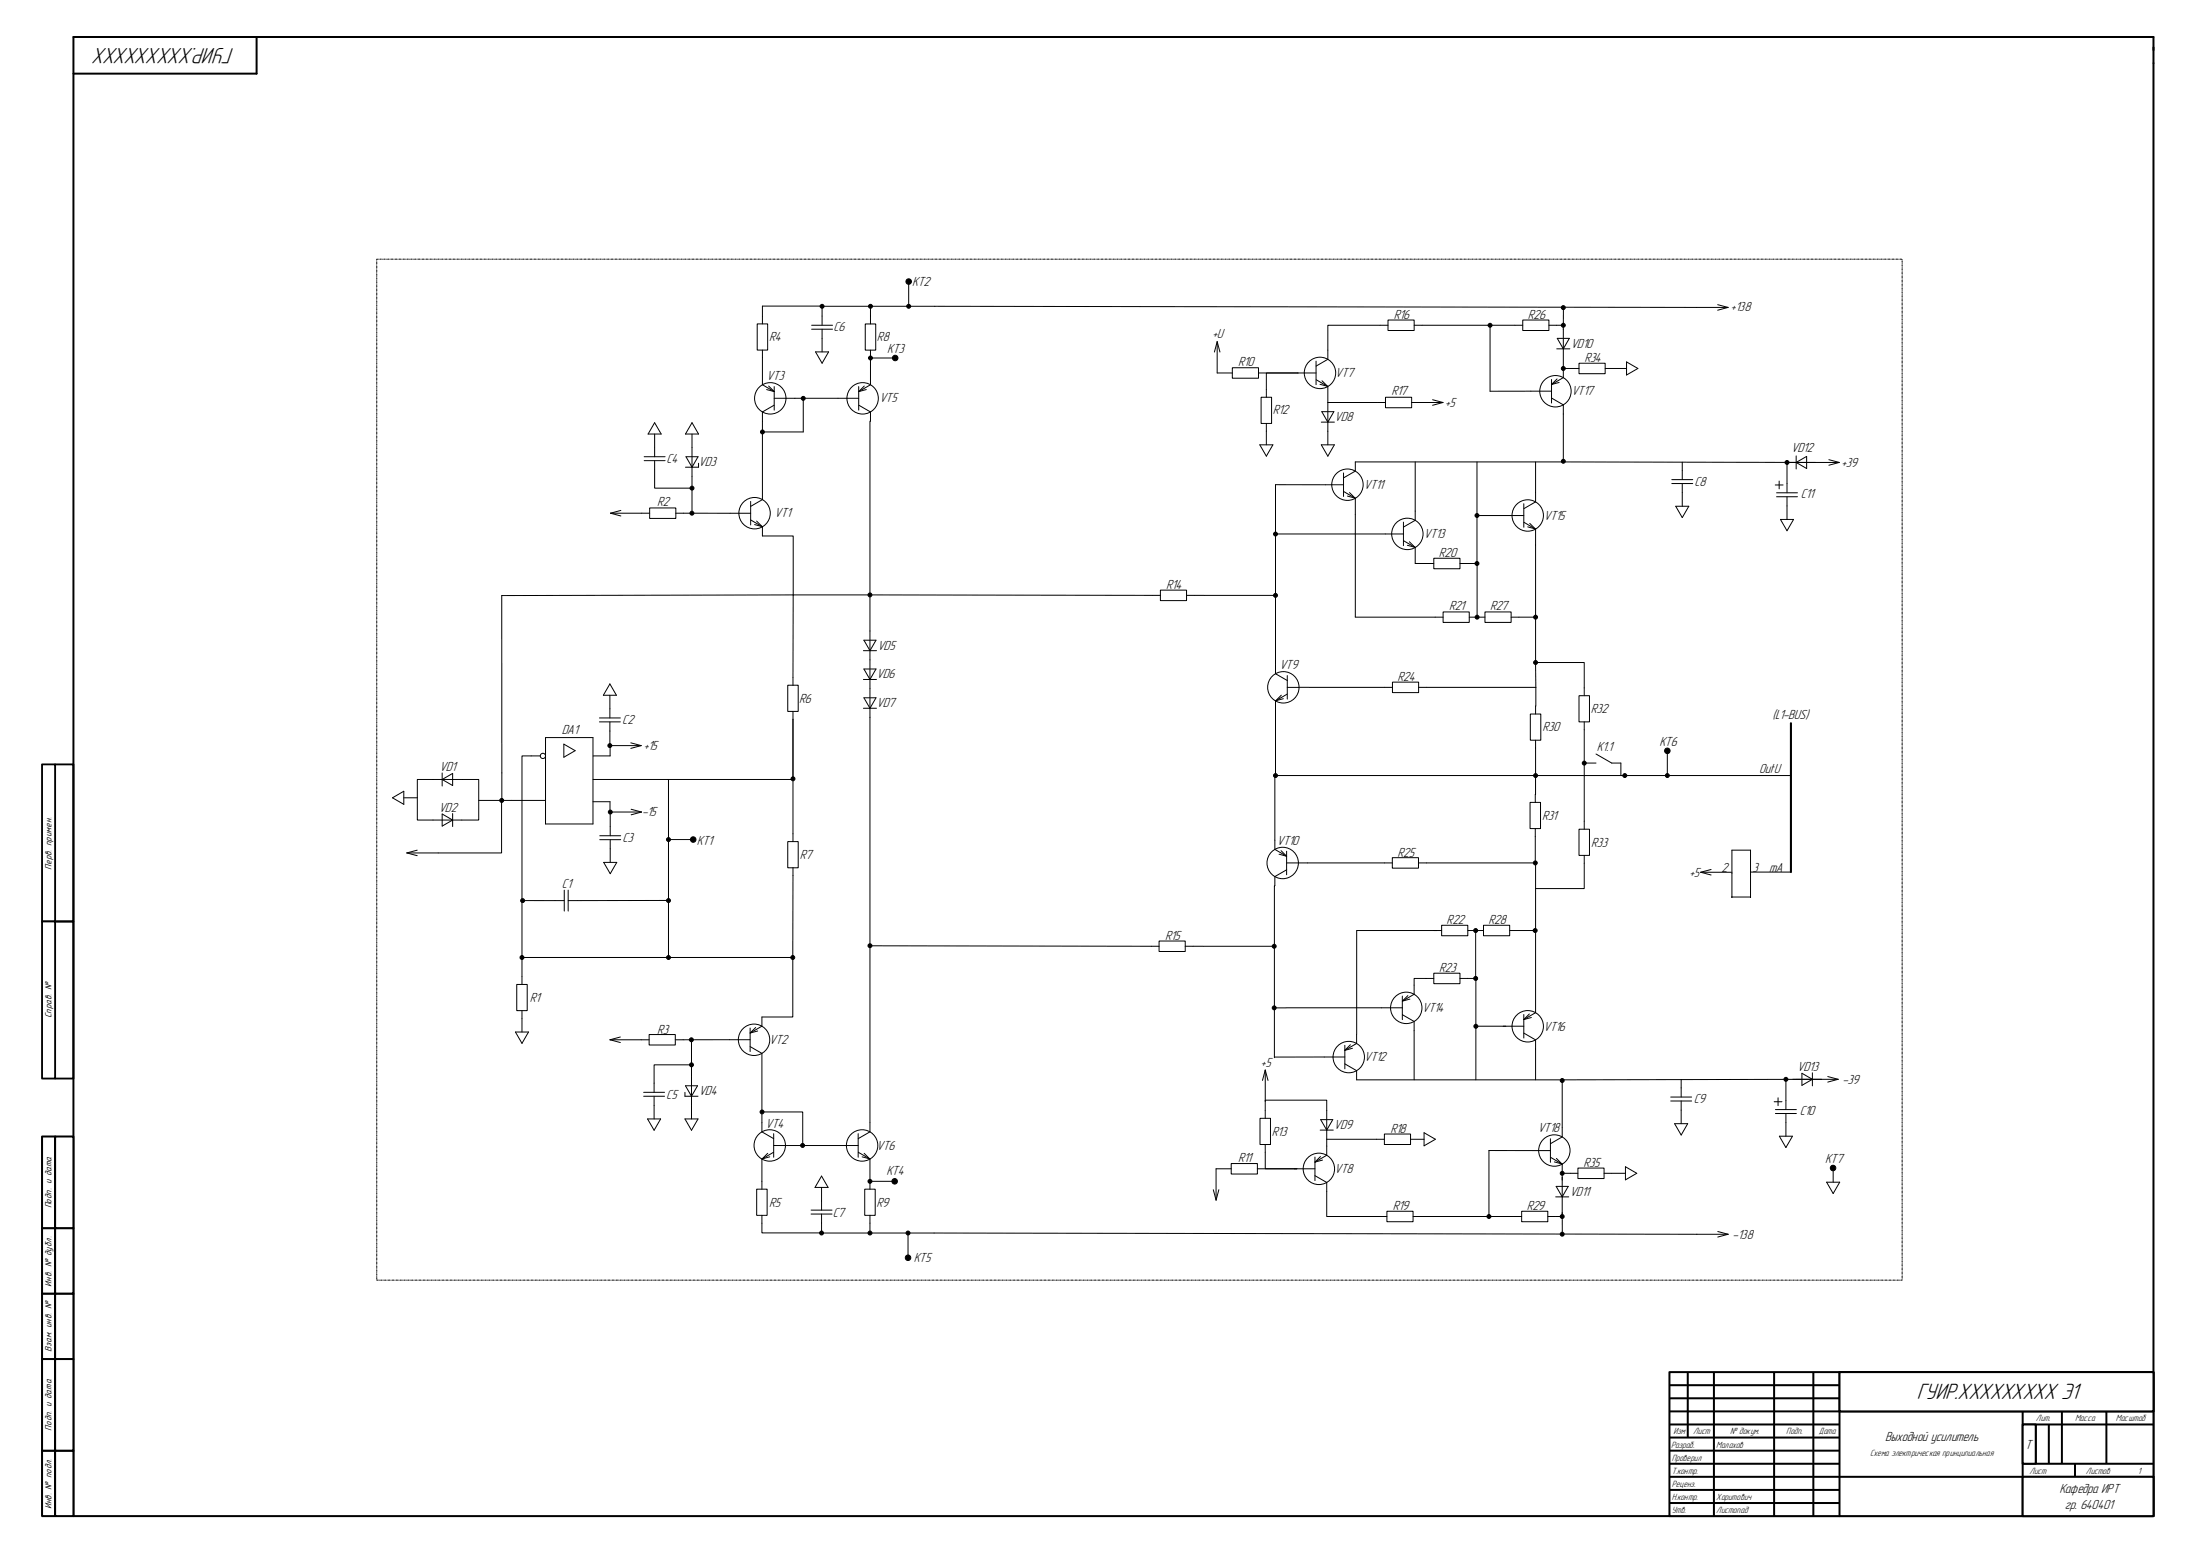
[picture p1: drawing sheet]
<svg xmlns="http://www.w3.org/2000/svg" width="841mm" height="594mm" viewBox="0 0 841 594" stroke-linecap="round" stroke-linejoin="round" font-family="sans-serif">
<path d="M144 99h583v390h-583z" fill="none" stroke="#000" stroke-width=".38" stroke-dasharray=".6 .4 0 .4"/>
<path d="M28.1 14.1h795v565h-795z" fill="none" stroke="#000" stroke-width=".76"/>
<path d="M638.1 524.1h185v55h-185z" fill-rule="evenodd" fill="#fff"/>
<path d="M638.1 524.1h185v55h-185zM703.1 524.1v55M703.1 539.1h120M773.1 539.1v40M703.2 564.1h119.9" fill="none" stroke="#000" stroke-width=".76"/>
<g fill="none" stroke="#000" stroke-width=".76" stroke-linecap="butt">
<path d="M638.1 529.1h65M638.1 534.1h65M638.1 539.1h65M645.1 524.1v25M655.1 524.1v55M678.1 524.1v55M693.1 524.1v55M788.1 539.1v20M805.1 539.1v20M638.1 544.1h65M638.1 559.1h65M638.1 549.1h65"/>
<path d="M638.1 554.1h65M773.1 544.1h50M773.1 559.1h50M778.1 544.1v15M783.1 544.1v15M793.1 559.1v5M638.1 564.1h65M638.1 569.1h65M638.1 574.1h65"/>
</g>
<path d="M773.1 544.1h5v15h-5z" fill-rule="evenodd" fill="#fff"/>
<path d="M773.1 544.1h5v15h-5z" fill="none" stroke="#000" stroke-width=".76"/>
<path d="M773.1 564.1h50v15h-50z" fill-rule="evenodd" fill="#fff"/>
<path d="M773.1 564.1h50v15h-50z" fill="none" stroke="#000" stroke-width=".76"/>
<path d="M703.1 524.1h120v15h-120z" fill-rule="evenodd" fill="#fff"/>
<path d="M703.1 524.1h120v15h-120z" fill="none" stroke="#000" stroke-width=".76"/>
<path d="M16.1 554.1h5v25h-5z" fill-rule="evenodd" fill="#fff"/>
<path d="M16.1 554.1h5v25h-5z" fill="none" stroke="#000" stroke-width=".76"/>
<path d="M21.1 554.1h7v25h-7z" fill-rule="evenodd" fill="#fff"/>
<path d="M21.1 554.1h7v25h-7z" fill="none" stroke="#000" stroke-width=".76"/>
<path d="M16.1 519.1h5v35h-5z" fill-rule="evenodd" fill="#fff"/>
<path d="M16.1 519.1h5v35h-5z" fill="none" stroke="#000" stroke-width=".76"/>
<path d="M21.1 519.1h7v35h-7z" fill-rule="evenodd" fill="#fff"/>
<path d="M21.1 519.1h7v35h-7z" fill="none" stroke="#000" stroke-width=".76"/>
<path d="M16.1 494.1h5v25h-5z" fill-rule="evenodd" fill="#fff"/>
<path d="M16.1 494.1h5v25h-5z" fill="none" stroke="#000" stroke-width=".76"/>
<path d="M21.1 494.1h7v25h-7z" fill-rule="evenodd" fill="#fff"/>
<path d="M21.1 494.1h7v25h-7z" fill="none" stroke="#000" stroke-width=".76"/>
<path d="M16.1 469.1h5v25h-5z" fill-rule="evenodd" fill="#fff"/>
<path d="M16.1 469.1h5v25h-5z" fill="none" stroke="#000" stroke-width=".76"/>
<path d="M21.1 469.1h7v25h-7z" fill-rule="evenodd" fill="#fff"/>
<path d="M21.1 469.1h7v25h-7z" fill="none" stroke="#000" stroke-width=".76"/>
<path d="M16.1 434.1h5v35h-5z" fill-rule="evenodd" fill="#fff"/>
<path d="M16.1 434.1h5v35h-5z" fill="none" stroke="#000" stroke-width=".76"/>
<path d="M21.1 434.1h7v35h-7z" fill-rule="evenodd" fill="#fff"/>
<path d="M21.1 434.1h7v35h-7z" fill="none" stroke="#000" stroke-width=".76"/>
<path d="M16.1 292h5v60h-5z" fill-rule="evenodd" fill="#fff"/>
<path d="M16.1 292h5v60h-5z" fill="none" stroke="#000" stroke-width=".71"/>
<path d="M16.1 352h5v60h-5z" fill-rule="evenodd" fill="#fff"/>
<path d="M21.1 292h7v60h-7h7v60h-7M16.1 352h5v60h-5z" fill="none" stroke="#000" stroke-width=".71"/>
<path d="M98.1 14.1v14h-70" fill="none" stroke="#000" stroke-width=".76"/>
<g fill="none" stroke="#000" stroke-width=".38">
<path d="M314.2 117h18.5v6.8M314.2 116.9h-22.8v6.8M314.2 116.9v7.3M332.8 117l327.7 .4M347.3 107.5v9.5M597.5 117.4v26.9l-4.4 2.5M656.5 116.4l3.9 1M660.5 117.4l-4 1.1M289.4 123.7h4v10h-4zM291.4 133.7v13.3l4.4 2.6M310.2 125.8h8M310.2 124.2h8"/>
<path d="M311.7 134.4h5l-2.5 4.4zM314.2 125.8v8.6M330.7 123.7h4v10h-4zM332.7 133.7v13.3l-4.4 2.6M332.7 136.8h9.5M465.2 130.5v12h5.8M465.2 130.5l-1.1 4M465.2 130.5l1.1 4M503 138v8.9M530.5 122.2h10v4h-10zM530.5 124.2h-23v13.1l-4.5 2.6M540.5 124.2h41.5"/>
<path d="M569.5 124.2v25.3l23.5-.1M582 122.2h10v4h-10zM592 124.2h5.5M595 133.3h5M595.2 129.3h4.6l-2.3 4zM603.5 138.8h10v4h-10zM621.7 138.3l4.3 2.5-4.3 2.4zM293.8 147.5l2.1 2.1-2.9-.8M295.9 154.8l-4.5 2.6v33.4l-4.5 2.6M295.9 152.1h32.3M295.9 147.7v9M307 152.9v12.1h-14.8"/>
<path d="M328.2 154.8l4.5 2.6v3.5h-.2v271.5l-4.5 2.6M328.2 147.7v9M330.3 147.5l-2.1 2.1 2.9-.8M471 140.5h10v4h-10zM481 142.5h22M482 151.7h4v10h-4zM496.1 142.5h-12.1v9.3M503.1 145.1l4.4 2.5v22.3M505.2 157.3h4.6l-2.3 4zM505.3 145.5l2.1 2.1-2.9-.8M507.5 153.8h22M529.5 151.8h10v4h-10z"/>
<path d="M539.5 153.8h12M547.5 152.7l4 1.1M551.5 153.8l-4 1M593 152l4.5 2.6v21.4M593 144.9v9M595.1 144.7l-2.1 2.2 2.9-.8M597.5 140.8h6M613.5 140.8h8.2M246.2 174.5h8M246.2 176h8M250.2 176v10.5h14.3M250.2 161.5l2.5 4.3h-5z"/>
<path d="M250.2 165.8v8.7M262.2 174.5h4.6l-2.3 4zM264.5 165.8v29.5M264.5 161.5l2.5 4.3h-5zM267 177v1.5h-5M481.5 169.9h5l-2.5 4.4zM484 161.7v8.2M505 169.9h5l-2.5 4.4zM505 161.3h5M540.9 176.4v22.3l-4.5 2.6M564.5 176.4v38.9h-6.5M586.9 176.4v15.3l-4.5 2.6"/>
<path d="M643 176.5v6.7M686.5 176.7l4-2.4v4.7zM686.5 174.2v5M691 176.6l-173-.2v3.6l-4.5 2.6M699 175.6l3.9 1M703 176.6l-20 .1v11.5M703 176.6l-4 1.1M233.3 196h15M233.3 196l4 1.1M237.3 195l-4 1M248.3 194h10v4h-10zM258.3 196l28.6 .1"/>
<path d="M286.9 191.5v9M287 198.6l4.4 2.6v3.5h11.8l-.1 57.1M289.2 199l2.1 2.2-2.9-.8M513.5 185.2l-26-.1v72.3l4.5 2.6M513.5 180.7v8.9M513.6 187.8l4.4 2.5v45.4M515.8 188.2l2.1 2.1-2.9-.8M536.4 199.4v9M564.5 196.9h17.9M582.4 192.4v9M582.5 199.5l4.4 2.6v33.7h-9.3M584.7 199.9l2.1 2.1-2.9-.7"/>
<path d="M639 184.7h8M639 183.2h8M640.5 193.4h5l-2.5 4.3zM643 184.7v8.7M678.5 185.3h3M679 188.2h8M679 189.7h8M680 183.8v2.9M680.5 198.4h5l-2.5 4.3zM683 189.7v8.7M487.5 204h48.9M536.5 206.6l4.4 2.5v6.1l7.1 .1"/>
<path d="M538.7 206.9l2.1 2.2-2.9-.8M548 213.3h10v4h-10zM564.5 215.3l.1 20.5M331.7 227.2l-139.9 .3-.1 78.2M333.3 227.2l110.2 .2M443.5 225.4h10v4h-10zM453.5 227.4h34M518 235.8h33.6M551.6 233.8h10v4h-10zM561.6 235.8h6M567.6 233.8h10v4h-10zM586.9 236.5v15.8"/>
<path d="M330 248.5h5M330 259.5h5M330.2 244.5h4.6l-2.3 4zM330.2 255.5h4.6l-2.3 4zM492 258v9M586.9 253.1h18.6v12.7M586.9 253.8l.1 8.8M229.1 274.2h8M229.1 275.7h8M233.1 265.6v8.6M233.1 275.7v9.1h12M233.1 261.2l2.5 4.4h-5z"/>
<path d="M301.1 261.7h4v10h-4zM303.1 274.8v23h-76.5M303.1 271.7v49.8M330 270.5h5M330.2 266.5h4.6l-2.3 4zM489.7 265.5l-2.1 2.2 2.9-.8M491.9 265.2l-4.4 2.5v27.8M532.2 260.6h10v4h-10zM532.2 262.6h-40.2M542.2 262.6h44.8M584.9 272.8h4v10h-4zM587 262.6l-.1 10.2"/>
<path d="M603.5 265.7h4v10h-4zM605.5 275.7v41M159.5 297.8h23.5v15.4h-23.5zM169 295.3v4.9M169 297.8l4-2.4v4.7zM206.5 288.7h-7v87.4M208.5 281.7h18.1v33h-18.1zM215.5 284.3l4.3 2.4-4.3 2.5zM226.7 288.7h6.5M233.2 285.6v3.1M241.1 283.8l4 1M245.1 284.8l-4 1.1"/>
<path d="M255.5 297.8v67.2M487.2 297v27.5l4.5 2.5M487.5 296.2h197M586.9 296.3l-.1 10.2M586.9 282.8v12.7M605.5 291.5h4.5M610 288l6 3.5h3.5v4.7h1.5M637.3 286.7v9.5M150 304.8l4.3-2.6v5zM154.3 304.8h5.2M169 310.9l4 2.3-4 2.4zM173 310.8v5"/>
<path d="M183 305.7h8M208.5 305.7h-16.8v20.1h-36.2l4-1.1M226.6 306.2h6.5v3.2M229.2 319.2h8M241.2 309.1l4 1.1M245.2 310.2h-12v9M245.2 310.2l-4 1M584.8 306.5h4v10h-4zM586.8 316.5v12.8M603.5 316.7h4v10h-4zM155.5 325.8l4 1.1M229.2 320.7h8"/>
<path d="M230.7 329.4h5l-2.5 4.3zM233.2 320.7v8.7M255.5 320.7h9.5M301.1 321.5h4v10h-4zM303.1 331.5l-.1 34.2M488.9 326.3l2.9 .8M489.6 325l2.2 2.1M491.8 332.2l-4.6 2.6-.1 26.7M491.8 329.6h40.4M491.8 325.2v9M532.2 327.6h10v4h-10zM542.1 329.6h43.9"/>
<path d="M586.9 330.4v56.4l-4.4 2.6M605.5 326.7v12.7h-18.6M650 333.2h12M650 333.2l4 1M654 332.1l-4 1.1M661.9 324.7h7.2v18.1h-7.2zM669.1 333.1h15.4M199.5 344h16.2M215.7 340v8M217.2 340v8M255.5 344h-38.3M443 359.5h10v4h-10z"/>
<path d="M518.5 355.4h32.5M518.5 355.5v43.1l-4.4 2.6M551 353.4h10v4h-10zM561 355.4h6M564 355.4v17.6M567 353.4h10v4h-10zM577 355.4h9.9M197.5 376h4v10h-4zM199.5 365.7h56M256.3 365.7h46.7M303 365.7v22.8h-11.8v3.5l-4.4 2.6M332.8 361.3l110.2 .2"/>
<path d="M453 361.5h34M487.1 361.7v42.3M548 371.8h10v4h-10zM548 373.8h-7.5v6l-4.5 2.6M558 373.8h6.1v38.7M197 394.2h5l-2.5 4.4zM199.5 386v8.2M233.1 397.2h15M233.2 397.2l3.9 1M237.1 396.1l-4 1.1M248.1 395.2h10v4h-10zM264.3 397.9v29.5"/>
<path d="M286.7 397.2h-28.6M286.7 392.7v9M286.7 399.8l4.5 2.6v30l4.5 2.6M288.8 392.5l-2.1 2.1 2.9-.8M514 399.3v9M516.1 399.1l-2.1 2.1 2.9-.8M536 385h-48.2M536 387.6l4.5 2.6v22.3M536 380.5v9M538.1 380.3l-2.1 2.1 2.9-.8M564.1 392h18.3M582.4 387.5v9"/>
<path d="M582.4 394.6l4.5 2.6v15.3M584.5 387.3l-2.1 2.1 2.9-.7M246 418.8h8M246 417.3h8M250 418.8v8.6M261.8 417.3v1.5h5M262 414.8h4.6l-2.3 4zM264.3 406.7h-14.3v10.6M483.6 408.7v12M483.6 408.8l1 3.9M483.6 408.7l-1.1 4M514 406.4l4.5 2.6v3.5l172.1-.2"/>
<path d="M514 403.8h-26.9M597.1 413v21.3l-4.5 2.6M638.5 419.1h8M642.5 412.4v6.7M679.6 419.3v3M682.6 412.2v11.6M688.7 410l4 2.3-4 2.3zM692.7 409.8v5M698.6 411.2l3.9 1.1h-17.3M702.5 412.3l-3.9 1M247.5 427.4h5l-2.5 4.4zM261.8 427.4h5l-2.5 4.4z"/>
<path d="M291.2 424.8h15.6v12.8h1.7M295.7 437.6h32.3M295.7 433v9.1M328 433v9.1M481.6 427.2h4v10h-4zM483.6 437.2v9.3h12.1M483.6 427.2v-6.9h23.5v21l-4.5 2.6M504.6 431.7h5M504.8 427.7h4.6l-2.3 4zM507.1 435.2h22M529.1 433.2h10v4h-10zM539.1 435.2h5.2"/>
<path d="M544.3 432.7l4.3 2.5-4.3 2.5zM592.6 439.5h-23.5v25.2M592.6 435v9M638.5 420.6h8M640 429.2h5l-2.5 4.4zM642.5 420.6v8.6M678.1 420.8h3M678.6 423.8h8M678.6 425.3h8M680.1 434h5l-2.5 4.3zM682.6 425.3v8.7M289.2 454.2h4v10h-4z"/>
<path d="M293.4 440.5l-2.1 2.2 2.9-.8M295.6 440.2l-4.4 2.5v11.6M314 449.2l2.5 4.4h-5zM314 453.6v8.6M328.1 440.2l4.4 2.5v11.6M330.3 440.5l2.1 2.2-2.9-.8M330.5 454.2h4v10h-4zM332.5 451.2h9.5M463.7 454.5l1.1 3.9M465.8 454.5l-1 3.9M470.6 444.5h10v4h-10zM470.6 446.5h-5.8v11.9"/>
<path d="M480.6 446.5h22M502.6 449.1l4.5 2.6v13h23M502.6 442v9M504.7 441.8l-2.1 2.1M505.5 443.1l-2.9 .8M592.6 442.1l4.5 2.6v20h-5.5M594.6 457.2h5M594.8 453.2h4.6l-2.3 4zM594.9 442.5l2.1 2.1-2.9-.8M597.1 448.2h6M603.1 446.2h10v4h-10zM613.1 448.2h8.1"/>
<path d="M621.2 445.7l4.4 2.5-4.4 2.5zM698.1 451.6h5l-2.5 4.3zM700.6 446.4v5.2M310 462.2h8M310 463.8h8M314 463.8v7.2h-22.8v-6.8M332.5 464.2v6.8h-18.5M332.5 471l328 .5-4 1M347.1 471v9.5M530.1 462.7h10v4h-10zM540.1 464.7h41.5M581.6 462.7h10v4h-10z"/>
<path d="M597.1 463.2v8.4M656.5 470.4l4 1.1"/>
<circle cx="314.2" cy="117" r=".75"/>
<circle cx="332.7" cy="117" r=".75"/>
<circle cx="347.3" cy="117" r=".75"/>
<circle cx="347.3" cy="107.6" r="1.05"/>
<circle cx="597.5" cy="117.5" r=".75"/>
<circle cx="332.7" cy="136.7" r=".75"/>
<circle cx="342.1" cy="136.8" r="1.05"/>
<circle cx="569.5" cy="124.3" r=".75"/>
<circle cx="597.5" cy="124.3" r=".75"/>
<circle cx="294.4" cy="152.2" r="6"/>
<circle cx="307" cy="152.2" r=".75"/>
<circle cx="329.7" cy="152.2" r="6"/>
<circle cx="504.5" cy="142.4" r="6"/>
<circle cx="594.5" cy="149.5" r="6"/>
<circle cx="597.5" cy="140.7" r=".75"/>
<circle cx="291.4" cy="165" r=".75"/>
<circle cx="597.5" cy="176.2" r=".75"/>
<circle cx="683" cy="176.7" r=".75"/>
<circle cx="264.5" cy="196" r=".75"/>
<circle cx="264.5" cy="186.5" r=".75"/>
<circle cx="288.4" cy="196" r="6"/>
<circle cx="515" cy="185.1" r="6"/>
<circle cx="564.5" cy="196.9" r=".75"/>
<circle cx="583.9" cy="196.9" r="6"/>
<circle cx="487.5" cy="204" r=".75"/>
<circle cx="537.9" cy="203.9" r="6"/>
<circle cx="564.5" cy="215.2" r=".75"/>
<circle cx="332.5" cy="227.3" r=".75"/>
<circle cx="487.5" cy="227.4" r=".75"/>
<circle cx="564.6" cy="235.7" r=".75"/>
<circle cx="586.9" cy="235.7" r=".75"/>
<circle cx="586.9" cy="253.1" r=".75"/>
<circle cx="490.5" cy="262.5" r="6"/>
<circle cx="207.5" cy="288.8" r="1"/>
<circle cx="233.1" cy="284.8" r=".75"/>
<circle cx="303.1" cy="297.5" r=".75"/>
<circle cx="487.5" cy="296.3" r=".75"/>
<circle cx="586.9" cy="296.3" r=".75"/>
<circle cx="605.5" cy="291.5" r=".75"/>
<circle cx="621" cy="296.3" r=".75"/>
<circle cx="637.3" cy="286.8" r="1.05"/>
<circle cx="637.3" cy="296.3" r=".75"/>
<circle cx="191.8" cy="305.8" r=".75"/>
<circle cx="233.3" cy="310.2" r=".75"/>
<circle cx="255.5" cy="320.7" r=".75"/>
<circle cx="264.9" cy="320.7" r="1.05"/>
<circle cx="490.3" cy="329.7" r="6"/>
<circle cx="586.8" cy="329.6" r=".75"/>
<circle cx="199.8" cy="344" r=".75"/>
<circle cx="255.5" cy="344" r=".75"/>
<circle cx="564" cy="355.4" r=".75"/>
<circle cx="586.7" cy="355.4" r=".75"/>
<circle cx="199.5" cy="365.8" r=".75"/>
<circle cx="255.5" cy="365.8" r=".75"/>
<circle cx="303" cy="365.8" r=".75"/>
<circle cx="332.5" cy="361.2" r=".75"/>
<circle cx="487" cy="361.5" r=".75"/>
<circle cx="564" cy="373.7" r=".75"/>
<circle cx="264.2" cy="397.2" r=".75"/>
<circle cx="288.2" cy="397.2" r="6"/>
<circle cx="487" cy="385" r=".75"/>
<circle cx="537.5" cy="385" r="6"/>
<circle cx="564.1" cy="392" r=".75"/>
<circle cx="583.9" cy="392" r="6"/>
<circle cx="264.3" cy="406.8" r=".75"/>
<circle cx="515.5" cy="403.8" r="6"/>
<circle cx="597.1" cy="412.7" r=".75"/>
<circle cx="682.6" cy="412.3" r=".75"/>
<circle cx="291.3" cy="424.8" r=".75"/>
<circle cx="294.2" cy="437.5" r="6"/>
<circle cx="306.7" cy="437.5" r=".75"/>
<circle cx="329.5" cy="437.5" r="6"/>
<circle cx="594.1" cy="439.5" r="6"/>
<circle cx="332.5" cy="451.3" r=".75"/>
<circle cx="341.9" cy="451.2" r="1.05"/>
<circle cx="504.1" cy="446.5" r="6"/>
<circle cx="597.1" cy="448.2" r=".75"/>
<circle cx="700.6" cy="446.2" r="1.05"/>
<circle cx="314" cy="471" r=".75"/>
<circle cx="332.5" cy="471" r=".75"/>
<circle cx="347.1" cy="471" r=".75"/>
<circle cx="569.1" cy="464.7" r=".75"/>
<circle cx="597.1" cy="471.4" r=".75"/>
<circle cx="597.1" cy="464.7" r=".75"/>
<circle cx="347.1" cy="480.4" r="1.05"/>
</g>
<g fill="#000">
<circle cx="314.2" cy="117" r=".75"/>
<circle cx="332.7" cy="117" r=".75"/>
<circle cx="347.3" cy="117" r=".75"/>
<circle cx="347.3" cy="107.6" r="1.05"/>
<circle cx="597.5" cy="117.5" r=".75"/>
<circle cx="332.7" cy="136.7" r=".75"/>
<circle cx="342.1" cy="136.8" r="1.05"/>
<circle cx="569.5" cy="124.3" r=".75"/>
<circle cx="597.5" cy="124.3" r=".75"/>
<circle cx="307" cy="152.2" r=".75"/>
<circle cx="597.5" cy="140.7" r=".75"/>
<circle cx="291.4" cy="165" r=".75"/>
<circle cx="597.5" cy="176.2" r=".75"/>
<circle cx="683" cy="176.7" r=".75"/>
<circle cx="264.5" cy="196" r=".75"/>
<circle cx="264.5" cy="186.5" r=".75"/>
<circle cx="564.5" cy="196.9" r=".75"/>
<circle cx="487.5" cy="204" r=".75"/>
<circle cx="564.5" cy="215.2" r=".75"/>
<circle cx="332.5" cy="227.3" r=".75"/>
<circle cx="487.5" cy="227.4" r=".75"/>
<circle cx="564.6" cy="235.7" r=".75"/>
<circle cx="586.9" cy="235.7" r=".75"/>
<circle cx="586.9" cy="253.1" r=".75"/>
<circle cx="233.1" cy="284.8" r=".75"/>
<circle cx="303.1" cy="297.5" r=".75"/>
<circle cx="487.5" cy="296.3" r=".75"/>
<circle cx="586.9" cy="296.3" r=".75"/>
<circle cx="605.5" cy="291.5" r=".75"/>
<circle cx="621" cy="296.3" r=".75"/>
<circle cx="637.3" cy="286.8" r="1.05"/>
<circle cx="637.3" cy="296.3" r=".75"/>
<circle cx="191.8" cy="305.8" r=".75"/>
<circle cx="233.3" cy="310.2" r=".75"/>
<circle cx="255.5" cy="320.7" r=".75"/>
<circle cx="264.9" cy="320.7" r="1.05"/>
<circle cx="586.8" cy="329.6" r=".75"/>
<circle cx="199.8" cy="344" r=".75"/>
<circle cx="255.5" cy="344" r=".75"/>
<circle cx="564" cy="355.4" r=".75"/>
<circle cx="586.7" cy="355.4" r=".75"/>
<circle cx="199.5" cy="365.8" r=".75"/>
<circle cx="255.5" cy="365.8" r=".75"/>
<circle cx="303" cy="365.8" r=".75"/>
<circle cx="332.5" cy="361.2" r=".75"/>
<circle cx="487" cy="361.5" r=".75"/>
<circle cx="564" cy="373.7" r=".75"/>
<circle cx="264.2" cy="397.2" r=".75"/>
<circle cx="487" cy="385" r=".75"/>
<circle cx="564.1" cy="392" r=".75"/>
<circle cx="264.3" cy="406.8" r=".75"/>
<circle cx="597.1" cy="412.7" r=".75"/>
<circle cx="682.6" cy="412.3" r=".75"/>
<circle cx="291.3" cy="424.8" r=".75"/>
<circle cx="306.7" cy="437.5" r=".75"/>
<circle cx="332.5" cy="451.3" r=".75"/>
<circle cx="341.9" cy="451.2" r="1.05"/>
<circle cx="597.1" cy="448.2" r=".75"/>
<circle cx="700.6" cy="446.2" r="1.05"/>
<circle cx="314" cy="471" r=".75"/>
<circle cx="332.5" cy="471" r=".75"/>
<circle cx="347.1" cy="471" r=".75"/>
<circle cx="569.1" cy="464.7" r=".75"/>
<circle cx="597.1" cy="471.4" r=".75"/>
<circle cx="597.1" cy="464.7" r=".75"/>
<circle cx="347.1" cy="480.4" r="1.05"/>
</g>
<path d="M684.5 276.2v56.9" fill="none" stroke="#000" stroke-width=".79"/>
<g font-size="8.9">
<text x="89.5" y="18.5" transform="rotate(-180 89.5 18.5)">ГУИР.ХХХХХХХХХ</text>
<text x="732.6" y="534.4">ГУИР.ХХХХХХХХХ Э1</text>
</g>
<g font-size="5.3">
<text x="348.7" y="109.1">KT2</text>
<text x="661.6" y="119">+138</text>
<text x="532.8" y="121.7">R16</text>
<text x="583.9" y="121.8">R26</text>
<text x="293.9" y="130.3">R4</text>
<text x="318.6" y="126.5">C6</text>
<text x="335.2" y="130.3">R8</text>
<text x="463.4" y="129.2">+U</text>
<text x="339.1" y="134.7">KT3</text>
<text x="600.3" y="132.8">VD10</text>
<text x="473.3" y="139.8">R10</text>
<text x="510.3" y="144">VT7</text>
<text x="605.6" y="138.2">R34</text>
<text x="292.9" y="145.3">VT3</text>
<text x="336.1" y="153.7">VT5</text>
<text x="531.8" y="151">R17</text>
<text x="552.4" y="155.3">+5</text>
<text x="600.6" y="151">VT17</text>
<text x="486.5" y="158.3">R12</text>
<text x="510" y="160.8">VD8</text>
<text x="684.6" y="172.8">VD12</text>
<text x="254.8" y="176.8">C4</text>
<text x="267" y="178">VD3</text>
<text x="703.8" y="178.2">+39</text>
<text x="647.7" y="185.5">C8</text>
<text x="521.3" y="186.7">VT11</text>
<text x="688.3" y="190.1">C11</text>
<text x="251.2" y="193.4">R2</text>
<text x="296.1" y="197.6">VT1</text>
<text x="590.1" y="198.5">VT15</text>
<text x="544.2" y="205.5">VT13</text>
<text x="549.9" y="212.7">R20</text>
<text x="445.8" y="224.9">R14</text>
<text x="553.8" y="232.9">R21</text>
<text x="569.5" y="232.9">R27</text>
<text x="335.4" y="248.1">VD5</text>
<text x="489" y="255.4">VT9</text>
<text x="335" y="259.2">VD6</text>
<text x="534.1" y="260.3">R24</text>
<text x="305.4" y="268.4">R6</text>
<text x="335" y="270.2">VD7</text>
<text x="608.1" y="272.4">R32</text>
<text x="677.5" y="274.6">(L1-BUS)</text>
<text x="214.7" y="280.6">DA1</text>
<text x="237.8" y="276.6">C2</text>
<text x="589.6" y="279.4">R30</text>
<text x="246" y="286.4">+15</text>
<text x="610.4" y="286.8">K1.1</text>
<text x="634.2" y="284.8">KT6</text>
<text x="168" y="294.4">VD1</text>
<text x="672.4" y="295.1">OutU</text>
<text x="167.7" y="310.3">VD2</text>
<text x="245.4" y="311.8">-15</text>
<text x="589.4" y="313.1">R31</text>
<text x="237.9" y="321.6">C3</text>
<text x="266.3" y="322.8">KT1</text>
<text x="488" y="322.8">VT10</text>
<text x="608.2" y="323.4">R33</text>
<text x="305.7" y="328.1">R7</text>
<text x="534.2" y="327.3">R25</text>
<text x="645.7" y="334.8">+5</text>
<text x="658" y="333.1">2</text>
<text x="669.8" y="333.1">3</text>
<text x="676.1" y="333">mA</text>
<text x="214.8" y="339.3">C1</text>
<text x="552.9" y="352.9">R22</text>
<text x="568.9" y="352.9">R28</text>
<text x="445.4" y="359.1">R15</text>
<text x="550" y="371.5">R23</text>
<text x="202.5" y="382.7">R1</text>
<text x="543.6" y="386.7">VT14</text>
<text x="251.1" y="394.9">R3</text>
<text x="589.9" y="393.7">VT16</text>
<text x="294" y="398.8">VT2</text>
<text x="481.9" y="407.5">+5</text>
<text x="521.4" y="405.5">VT12</text>
<text x="686.9" y="409">VD13</text>
<text x="704.2" y="414">-39</text>
<text x="254.7" y="419.7">C5</text>
<text x="267.1" y="418.4">VD4</text>
<text x="647.4" y="421.5">C9</text>
<text x="687.9" y="425.8">C10</text>
<text x="292.6" y="430.9">VT4</text>
<text x="509.8" y="431.4">VD9</text>
<text x="486.1" y="433.9">R13</text>
<text x="531.4" y="432.9">R18</text>
<text x="587.7" y="432.5">VT18</text>
<text x="335" y="439.2">VT6</text>
<text x="473.2" y="444">R11</text>
<text x="338.8" y="449">KT4</text>
<text x="510" y="448.2">VT8</text>
<text x="605.3" y="445.8">R35</text>
<text x="697.6" y="444.4">KT7</text>
<text x="293.9" y="460.9">R5</text>
<text x="334.9" y="460.9">R9</text>
<text x="600" y="456.9">VD11</text>
<text x="318.3" y="465">C7</text>
<text x="532.4" y="462.4">R19</text>
<text x="583.5" y="462.3">R29</text>
<text x="662.2" y="473.2">-138</text>
<text x="349.2" y="482.2">KT5</text>
<text x="720.6" y="550.4">Выходной усилитель</text>
<text x="774" y="553.4">Т</text>
<text x="787.1" y="570.4">Кафедра ИРТ</text>
<text x="789.2" y="576.3">гр. 640401</text>
</g>
<g font-size="3.6">
<text x="19.6" y="332.3" transform="rotate(-90 19.6 332.3)">Перв. примен.</text>
<text x="19.6" y="388.9" transform="rotate(-90 19.6 388.9)">Справ. №</text>
<text x="19.6" y="461.6" transform="rotate(-90 19.6 461.6)">Подп. и дата</text>
<text x="19.6" y="491.5" transform="rotate(-90 19.6 491.5)">Инв. № дубл.</text>
<text x="19.6" y="516.6" transform="rotate(-90 19.6 516.6)">Взам. инв. №</text>
<text x="778.1" y="542.9">Лит.</text>
<text x="793.1" y="542.9">Масса</text>
<text x="808.7" y="542.9">Масштаб</text>
<text x="19.6" y="546.6" transform="rotate(-90 19.6 546.6)">Подп. и дата</text>
<text x="639.6" y="547.9">Изм</text>
<text x="647.1" y="547.9">Лист</text>
<text x="661.3" y="547.9">№ докум.</text>
<text x="682.7" y="547.9">Подп.</text>
<text x="695.1" y="547.9">Дата</text>
<text x="638.7" y="552.9">Разраб.</text>
<text x="639" y="557.9">Проверил</text>
<text x="656" y="552.9">Малахов</text>
<text x="714.8" y="556.3">Схема электрическая принципиальная</text>
<text x="639" y="562.9">Т.контр.</text>
<text x="775.6" y="562.9">Лист</text>
<text x="797.3" y="562.9">Листов</text>
<text x="817" y="562.9">1</text>
<text x="639" y="567.9">Реценз.</text>
<text x="639" y="572.9">Н.контр.</text>
<text x="656" y="572.9">Харитович</text>
<text x="19.6" y="576.5" transform="rotate(-90 19.6 576.5)">Инв. № подл.</text>
<text x="639" y="577.9">Утв.</text>
<text x="656" y="577.9">Листопад</text>
</g>
</svg>
